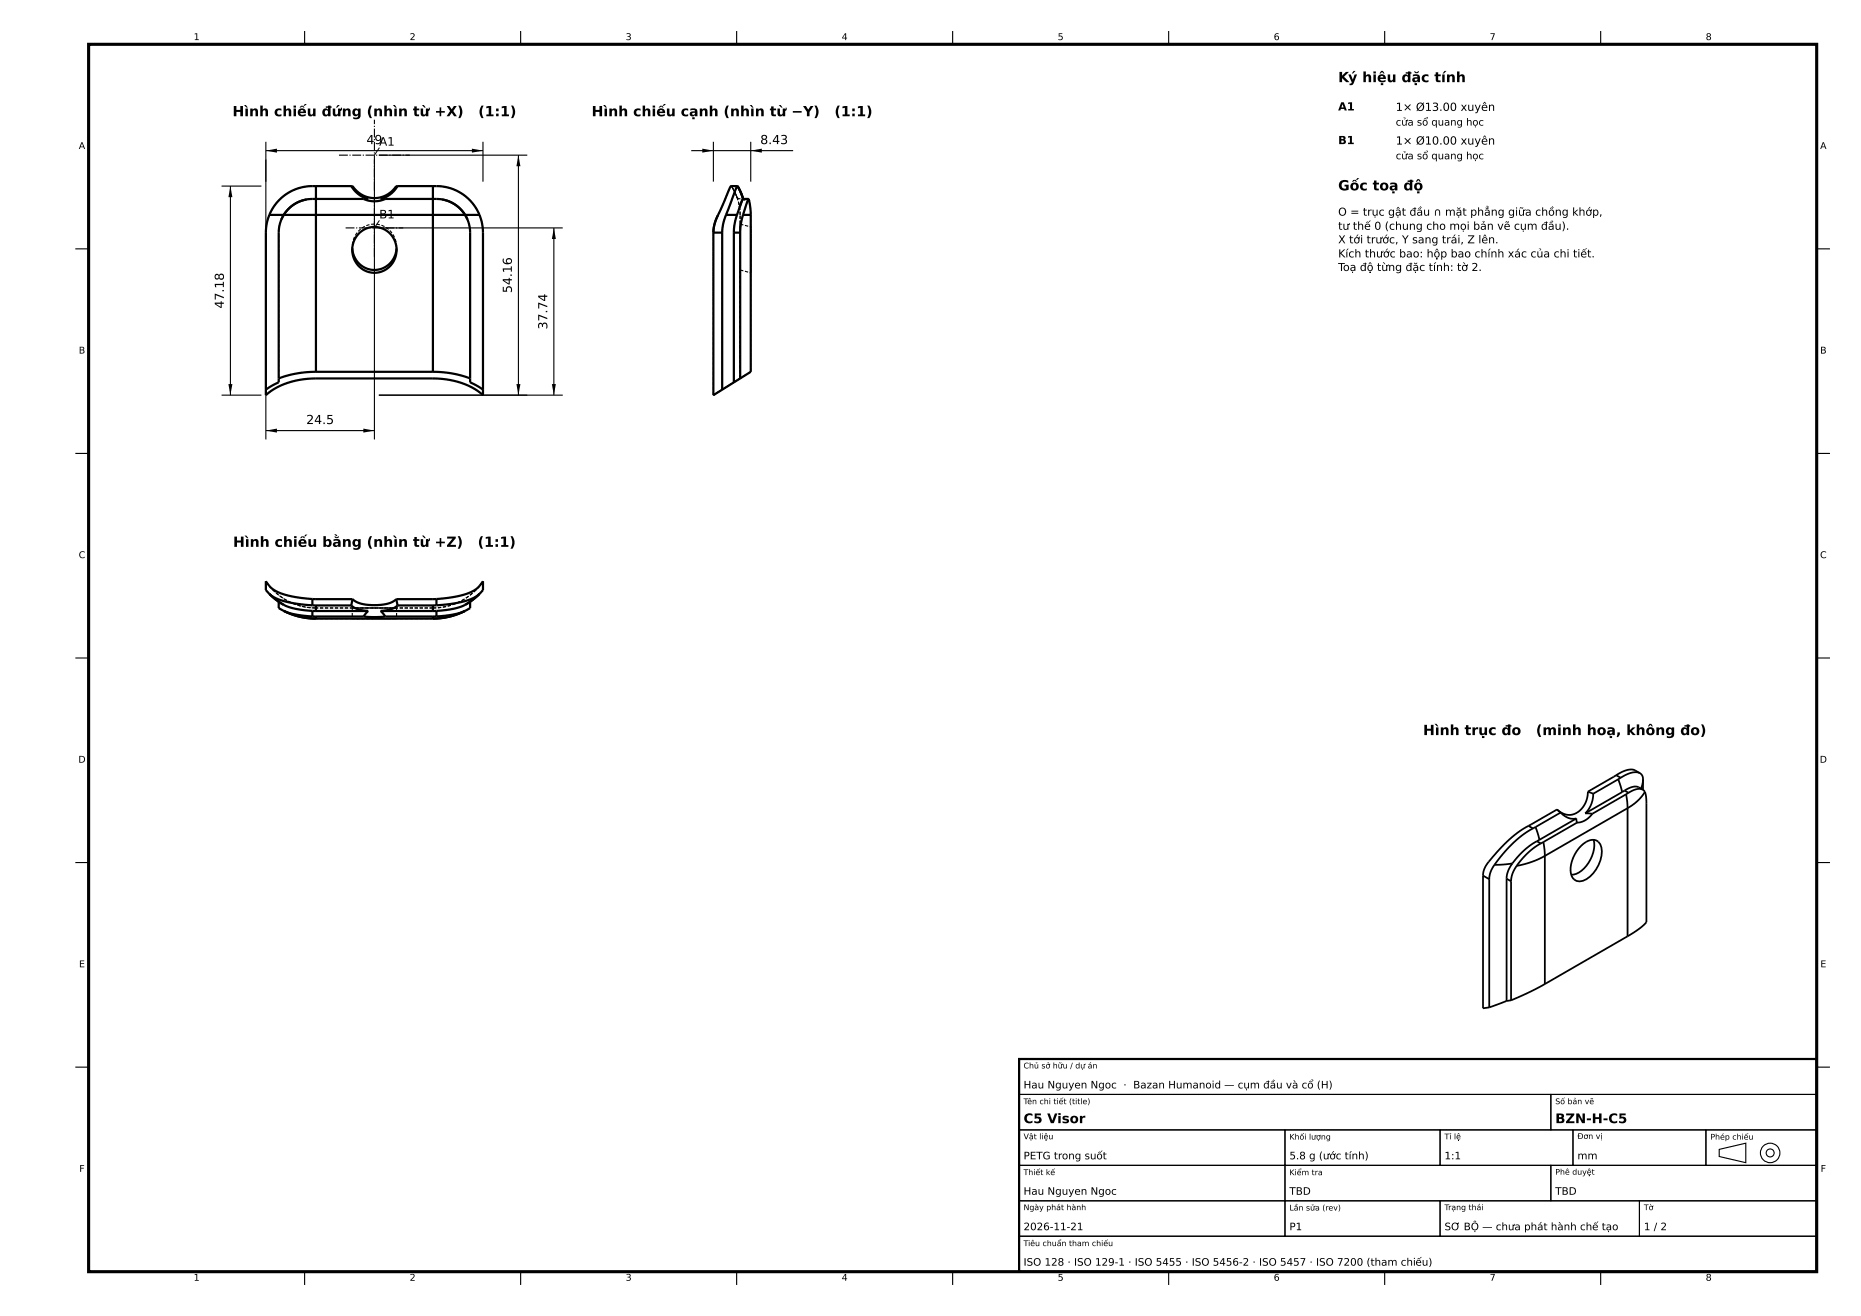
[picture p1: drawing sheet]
<svg xmlns="http://www.w3.org/2000/svg" width="420mm" height="297mm" viewBox="0 0 420 297" stroke-linecap="round" stroke-linejoin="round" font-family="sans-serif">
<path d="M60 34l2.5-.5v1zM106.5 33.5l2.5 .5-2.5 .5zM117 35l.5 2.5h-.9zM158.5 33.5l2.5 .5-2.5 .5zM169.4 34l2.5-.5v1zM52 42l.5 2.5h-.9zM125 51.4l.4 2.5h-.9zM51.6 86.7h.9l-.5 2.5zM60 97.2l2.5-.5v.9zM82 96.7l2.5 .5-2.5 .4zM116.6 86.7h.9l-.5 2.5zM124.5 86.7h.9l-.4 2.5z" fill="#000"/>
<path d="M20 10h390v277h-390z" fill="none" stroke="#000" stroke-width=".7" stroke-linecap="butt"/>
<g fill="none" stroke="#000" stroke-width=".5">
<path d="M60.8 48.5a10.5 10.5 0 0 0-.8 4v36.7a16.9 16.9 0 0 1 11.3-3.8h26.4a16.9 16.9 0 0 1 11.3 3.8v-36.7a10.5 10.5 0 0 0-.8-4M60.8 48.5h3.2M63 51.1h.1M64 48.5a7.6 7.6 0 0 0-1.1 4v33.8l-2.9 1.6M64 48.5l-.5 1M64 48.5h7.3M69.2 45a7.6 7.6 0 0 0-5.2 3.5M71.3 42v6.5M71.3 48.5v35.4M71.3 48.5h26.4M79.3 42h-8.8a10.5 10.5 0 0 0-9.7 6.5M79.3 42a6.2 6.2 0 0 0 3.8 2.9h-1"/>
<path d="M79.3 42h.2a6.1 6.1 0 0 0 10.1 0h.1M79.5 56.1a5 5 0 0 0 5 4.8 5 5 0 0 0 5-4.8M81 52.7a5.1 5.1 0 0 1 7.6 .7 5.1 5.1 0 0 1-1.5 7.4 5.1 5.1 0 0 1-6.6-1.3 5.1 5.1 0 0 1 .5-6.8zM82.1 44.9h-11.6a7.6 7.6 0 0 0-6.5 3.6M82.1 44.9a5.9 5.9 0 0 0 4.8 0M86.9 44.9h11.6a7.6 7.6 0 0 1 6.5 3.6M89.7 42h8.8a10.5 10.5 0 0 1 9.7 6.5M89.7 42a6.2 6.2 0 0 1-3.8 2.9h1M97.7 48.5h7.3M97.7 42v6.5M97.7 48.5v35.4M99.8 45a7.6 7.6 0 0 1 5.2 3.5"/>
<path d="M105 48.5a7.6 7.6 0 0 1 1.1 4v33.8l2.9 1.6M105 48.5l.5 1M105 48.5h3.2M106 51.1h.1M161 52.5v36.7l2-1.3M161 52.5h2M163 52.5v35.4M163.9 48.5a10.4 10.4 0 0 0-.9 4M163.9 48.5h2.4M165 42l-2.3 5.2a11.3 11.3 0 0 0-1.7 5.3M165 42h.1M165 42h1.4"/>
<path d="M165.6 52.5v33.8M165.6 52.5h1.4M166.3 48.5a12.1 12.1 0 0 0-.7 4M166.4 42h.1M166.4 42l-2.5 6.5M166.5 42l1.2 2.9zM167 52.5v32.9M167.6 45l-.7 1.8M167.7 48.5l-.5 1.9-.2 2.1M167.7 48.5h1.7M168.9 44.9l-1.2 3.6M168.9 44.9l-1.3 .1-1.3 3.5"/>
<path d="M168.9 44.9h.1M169 44.9l.3 1.4 .1 2.2M169 44.9v.2M169.1 45.4h.1M169.4 48.5v35.4l-2.4 1.5M71.3 83.9l-4.4 .4-4 1.1M71.3 83.9h26.4M97.7 83.9l4.4 .4 4 1.1M165.6 86.3l-2.6 1.6M167 85.4l-1.4 .9M60.8 134l-.8-.8v-2a6.7 6.7 0 0 0 5.1 3.2l5.4 .8M60.8 134a9.8 9.8 0 0 0 5.8 2.2l3.9 .4"/>
<path d="M60.8 134l1.5 1.4 1.7 1.1M62.9 135.8v1.4l1.1 .7M64 136.5h.1M64 137.9l.6 .2a18.3 18.3 0 0 0 5.9 1M64 136.5l1.2 .5a20.1 20.1 0 0 0 5.3 .9M64 137.9a16 16 0 0 0 7.3 1.7M70.5 136.6h.8M70.5 137.9h.8M70.5 139.1h.8M70.5 135.2h9.1M70.5 135.2v1.4M70.5 137.9v1.2"/>
<path d="M71.3 136.6v1.3M71.3 139.1v.5M71.3 139.6h26.4M71.3 137.9h11.8M71.3 139.1h10.8M71.3 136.6h8M79.3 136.6l.7 .6a7.2 7.2 0 0 0 3.1 .7M79.6 135.2l-.3 1.4M79.6 135.2l.2 .2a10.1 10.1 0 0 0 8.1 .7l1.5-.9M82.1 139.1l2.4 .2 2.4-.2M83.1 137.9l-1 1.2M85.9 137.9l1 1.2"/>
<path d="M85.9 137.9h11.8M86.9 139.1h10.8M89.4 135.2l.3 1.4M89.7 136.6l-.7 .6a7.2 7.2 0 0 1-3.1 .7M89.7 136.6h8M97.7 136.6v1.3M97.7 139.1v.5M98.5 135.2h-9.1M98.5 136.6h-.8M98.5 137.9h-.8M98.5 139.1h-.8M98.5 135.2v1.4"/>
<path d="M98.5 137.9v1.2M105 137.9l-.6 .2a18.3 18.3 0 0 1-5.9 1M105 136.5l-1.2 .5a20.1 20.1 0 0 1-5.3 .9M105 137.9a16 16 0 0 1-7.3 1.7M105 136.5h.1M106.1 135.8v1.4l-1.1 .7M108.2 134l.8-.8v-2a6.7 6.7 0 0 1-5.1 3.2l-5.4 .8M108.2 134a9.8 9.8 0 0 1-5.8 2.2l-3.9 .4M108.2 134l-1.5 1.4-1.7 1.1M230 239h180v48h-180z"/>
</g>
<g fill="none" stroke="#000" stroke-width=".25">
<path d="M68.8 7v3M117.5 7v3M166.3 7v3M215 7v3M263.8 7v3M312.5 7v3M361.2 7v3M60 32v67.2M60 34h49M84.5 36v63.2M85.5 35h33.5M109 32v9"/>
<path d="M117 35v54.2M156 34h23M161 32v9M169.4 32v9M17 56.2h3M50 42h9M52 42v47.2M85.5 51.4h41.5M125 51.4v37.8M410 56.2h3M50 89.2h9M60 97.2h24.5"/>
<path d="M85.5 89.2h41.5M17 102.3h3M410 102.3h3M17 148.5h3M410 148.5h3M17 194.7h3M410 194.7h3M230 239h180v8h-180zM17 240.8h3M230 247h120v8h-120zM230 255h60v8h-60zM290 255h35v8h-35z"/>
<path d="M325 255h30v8h-30zM350 247h60v8h-60zM355 255h30v8h-30zM385 255h25v8h-25zM388 259.4l6-1.4v4.4l-6-1.4zM410 240.8h3M230 263h60v8h-60zM230 271h60v8h-60zM230 279h180v8h-180zM290 263h60v8h-60zM290 271h35v8h-35zM325 271h45v8h-45z"/>
<path d="M350 263h60v8h-60zM370 271h40v8h-40zM68.8 287v3M117.5 287v3M166.3 287v3M215 287v3M263.8 287v3M312.5 287v3M361.2 287v3"/>
<circle cx="399.5" cy="260.2" r="2.2"/>
<circle cx="399.5" cy="260.2" r=".9"/>
</g>
<g fill="none" stroke="#000" stroke-width=".25" stroke-dasharray=".7 .4" stroke-linecap="butt">
<path d="M60 52.5a10.5 10.5 0 0 1 .8-4M60.8 48.5a10.5 10.5 0 0 1 9.7-6.5M62.9 52.5l.1-1.4M63 51.1l.5-1.6M69.2 45l1.3-.1M70.5 44.9h.8M70.5 42h.8M79.5 55.7v.4M79.5 55.7v.7M79.6 42h-8.3M83.1 44.9h-11.8M84.5 50.6a5.1 5.1 0 0 0-5 5.1"/>
<path d="M89.5 56.1v-.4M89.5 55.7a5.1 5.1 0 0 0-5-5.1M89.5 55.7v.7M97.7 42h-8.3M97.7 42h.8M97.7 44.9h.8M97.7 44.9h-11.8M99.8 45l-1.3-.1M106 51.1l-.5-1.6M106.1 52.5l-.1-1.4M108.2 48.5a10.5 10.5 0 0 0-9.7-6.5M109 52.5a10.5 10.5 0 0 0-.8-4"/>
<path d="M162.1 48.5l2.9-6.5M163 52.5a10.4 10.4 0 0 1 .9-4M163.9 48.5l2.5-6.5M165 42h1.4M165 42h1.5M165 42l1.4 2.7M165.6 52.5a12.1 12.1 0 0 1 .7-4M166.3 48.5l.6-1.7M166.4 44.7l-1.4-2.7M166.4 44.7l2.7 .7M166.5 42h-.1M166.5 42h-1.5"/>
<path d="M167 50.6v10.3M167 48.5a11.6 11.6 0 0 0-2-6.5M167 50.6l2.4 .6M167 52.5l.2-2.1 .5-1.9M167.6 45l.1-.1M167.7 48.5l1.2-3.6M167.7 44.9h1.2M167.7 44.9h1.3M167.7 44.9l-1.2-2.9M169 44.9h-.1M169 44.9l.1 .4M169 44.9h-1.3"/>
<path d="M169.1 45.3l-.1-.2M169.4 51.2v10.4M169.4 48.5l-.1-2.2-.3-1.4M167 60.9v-10.3M167 60.9l2.4 .7M169.4 61.6v-10.4M60 89.2v-36.7M62.9 86.3v-33.8M106.1 86.3v-33.8M109 89.2v-36.7M161 89.2l6-3.8M161 89.2l2-1.3"/>
<path d="M161 89.2v-36.7M163 87.9v-35.4M165.6 86.3l-2.6 1.6M165.6 86.3l1.4-.9M165.6 86.3v-33.8M167 85.4l-6 3.8M167 85.4v-36.9M167 85.4v-32.9M169.4 83.9l-2.4 1.5M169.4 83.9v-35.4M60 133.2l1.4 1.4 1.5 1.2M60 131.2v2"/>
<path d="M60 131.2a13.6 13.6 0 0 0 11.3 6M62.9 135.8l1.1 .7M62.9 137.2a16 16 0 0 0 8.4 2.4M62.9 135.8v1.4M71.3 137.2a13.6 13.6 0 0 1-10.5-5M79.5 137.2h10M79.5 139.6h10M79.5 137.2v2.4M84.5 137.2h-5M84.5 139.6h-5M89.5 137.2h-5M89.5 139.6h-5"/>
<path d="M89.5 137.2v2.4M97.7 137.2h-26.4M97.7 137.2a13.6 13.6 0 0 0 11.3-6M97.7 139.6a16 16 0 0 0 8.4-2.4M97.7 139.6h-26.4M106.1 135.8l1.5-1.2 1.4-1.4M106.1 135.8v1.4M106.1 135.8l-1.1 .7M108.2 132.2a13.6 13.6 0 0 1-10.5 5M109 131.2v2"/>
</g>
<path d="M76.5 35h16M78 51.4h13M84.5 43v-16M84.5 57.9v-13" fill="none" stroke="#000" stroke-width=".25" stroke-dasharray="2 .4 .3 .4" stroke-linecap="butt"/>
<path d="M85.6 33.3l-1.1 1.7M85.6 49.7l-1.1 1.7" fill="none" stroke="#000" stroke-width=".23"/>
<g fill="none" stroke="#000" stroke-width=".4">
<path d="M358.4 178.7a4.7 4.7 0 0 1-4.8 5.2 4.7 4.7 0 0 1-2.2-1.2M358.4 178.7l1.2 .4M359.6 179.1a6.3 6.3 0 0 1-1.8 4.5M364.8 175l-6.4 3.7M364.8 175l1 .5M365.2 175.9l.9 2.9M365.2 175.9l-5.6 3.2M365.8 175.5l-.6 .4M366.1 178.8l-8.3 4.8M366.7 178.4l-.6 .4M366.7 178.4l.8 .5M367 179.3l.3 3.1"/>
<path d="M367 179.3l-7.6 4.4M367.5 178.9l-.5 .4M370.1 174.5l-1.1-.6a4.6 4.6 0 0 0-4.2 1.1M370.1 174.5a1.42 1.42 0 0 1 .7 1.3M370.1 174.5a4.6 4.6 0 0 0-4.3 1M370.8 178.2l.4 .5M370.8 178.2a3.4 3.4 0 0 0-3.3 .7M370.8 178.2l-1-.5a3.4 3.4 0 0 0-3.1 .7M370.8 175.8v.1M370.8 175.8v2.4M370.8 175.9l-.1 1-.4 1.1M371.2 178.7l.4 2.1v27.3l-1.6 1.5-2.7 1.7"/>
<path d="M371.2 178.7l-1.6 2-2.3 1.7M334.7 197.6v30l1.4-.2M334.7 197.6l1.4 .8M336.1 198.4v29M337.3 195.2a5.5 5.5 0 0 0-1.2 3.2M340 198.3v27.6M340 198.3l1 .6M341 198.9v26.9M341.3 194.9a5.6 5.6 0 0 0-1.3 3.4M341.3 194.9l-4 .3M342.3 195.4a6.1 6.1 0 0 0-1.3 3.5M345 186.4a29.4 29.4 0 0 0-10 9.7l-.3 1.5"/>
<path d="M345 186.4l1 .6M346 187a27 27 0 0 0-8.7 8.2M346.5 186.7l.9 2.8M346.5 186.7l-.5 .3M346.9 189.8a17.3 17.3 0 0 0-5.6 5.1M346.9 189.8l.8 .6M347.4 189.5l-.5 .3M347.7 190.4a16.6 16.6 0 0 0-5.4 5M348.3 190l.3 3.2M348.3 190l-.6 .4M348.6 193.2a20.3 20.3 0 0 1-6.3 2.2M348.6 193.2v28.9"/>
<path d="M351.4 182.7l.8 .7M351.4 182.7l-6.4 3.7M352.2 183.4a3.8 3.8 0 0 0 3.6 1.3M352.2 183.4l-5.7 3.3M355.8 184.7l.1 1M355.8 184.7l-8.4 4.8M355.9 185.7l-7.6 4.3M356.9 190.9a3.3 3.3 0 0 1 3.2-1.3l.3 .2a2.89 2.89 0 0 1 1 3.3 7.6 7.6 0 0 1-4.2 5.7 2.11 2.11 0 0 1-2.8-2.4 8.1 8.1 0 0 1 2.5-5.5zM357.8 183.6l1.6 .1M359.4 183.7a4.5 4.5 0 0 1-3.5 2M359.7 189.5a7.2 7.2 0 0 1-4.6 7.9h-.5M367.3 182.4v28.9"/>
<path d="M367.3 182.4l-18.7 10.8M367.3 211.3l-18.7 10.8M340 225.9l-3.9 1.5M341 225.8l-1 .1M348.6 222.1l-3.5 1.8-4.1 1.9"/>
</g>
<g font-size="3.2">
<text x="302" y="18.5">Ký hiệu đặc tính</text>
<text x="52.5" y="26.2">Hình chiếu đứng (nhìn từ +X)</text>
<text x="107.9" y="26.2">(1:1)</text>
<text x="133.5" y="26.2">Hình chiếu cạnh (nhìn từ −Y)</text>
<text x="188.3" y="26.2">(1:1)</text>
<text x="302" y="43">Gốc toạ độ</text>
<text x="52.6" y="123.4">Hình chiếu bằng (nhìn từ +Z)</text>
<text x="107.8" y="123.4">(1:1)</text>
<text x="321.2" y="165.9">Hình trục đo</text>
<text x="346.6" y="165.9">(minh hoạ, không đo)</text>
</g>
<g font-size="3">
<text x="231" y="253.5">C5 Visor</text>
<text x="351" y="253.5">BZN-H-C5</text>
</g>
<g font-size="2.8">
<text x="82.7" y="32.5">49A1</text>
<text x="171.6" y="32.5">8.43</text>
<text x="50.5" y="69.6" transform="rotate(-90 50.5 69.6)">47.18</text>
<text x="115.5" y="66.1" transform="rotate(-90 115.5 66.1)">54.16</text>
<text x="123.5" y="74.4" transform="rotate(-90 123.5 74.4)">37.74</text>
<text x="69.1" y="95.7">24.5</text>
</g>
<text font-size="2.6" x="85.6" y="49.3">B1</text>
<g font-size="2.5">
<text x="302" y="24.9">A1</text>
<text x="315" y="25">1× Ø13.00 xuyên</text>
<text x="302" y="32.5">B1</text>
<text x="315" y="32.6">1× Ø10.00 xuyên</text>
<text x="302" y="48.7">O = trục gật đầu ∩ mặt phẳng giữa chồng khớp,</text>
<text x="302" y="51.9">tư thế 0 (chung cho mọi bản vẽ cụm đầu).</text>
<text x="302" y="54.9">X tới trước, Y sang trái, Z lên.</text>
<text x="302" y="58.1">Kích thước bao: hộp bao chính xác của chi tiết.</text>
<text x="302" y="61.2">Toạ độ từng đặc tính: tờ 2.</text>
</g>
<g font-size="2.3">
<text x="315" y="28.3">cửa sổ quang học</text>
<text x="315" y="35.9">cửa sổ quang học</text>
<text x="231" y="245.6">Hau Nguyen Ngoc · Bazan Humanoid — cụm đầu và cổ (H)</text>
<text x="231" y="261.6">PETG trong suốt</text>
<text x="291" y="261.6">5.8 g (ước tính)</text>
<text x="326" y="261.6">1:1</text>
<text x="356" y="261.6">mm</text>
<text x="231" y="269.6">Hau Nguyen Ngoc</text>
<text x="291" y="269.6">TBD</text>
<text x="351" y="269.6">TBD</text>
<text x="231" y="277.6">2026-11-21</text>
<text x="291" y="277.6">P1</text>
<text x="326" y="277.6">SƠ BỘ — chưa phát hành chế tạo</text>
<text x="371" y="277.6">1 / 2</text>
<text x="231" y="285.6">ISO 128 · ISO 129-1 · ISO 5455 · ISO 5456-2 · ISO 5457 · ISO 7200 (tham chiếu)</text>
</g>
<g font-size="2.1">
<text x="43.7" y="9">1</text>
<text x="92.5" y="9">2</text>
<text x="141.2" y="9">3</text>
<text x="190" y="9">4</text>
<text x="238.7" y="9">5</text>
<text x="287.5" y="9">6</text>
<text x="336.2" y="9">7</text>
<text x="385" y="9">8</text>
<text x="17.8" y="33.6">A</text>
<text x="410.8" y="33.6">A</text>
<text x="17.8" y="79.8">B</text>
<text x="410.8" y="79.8">B</text>
<text x="17.8" y="126">C</text>
<text x="410.8" y="126">C</text>
<text x="17.7" y="172.1">D</text>
<text x="410.7" y="172.1">D</text>
<text x="17.8" y="218.3">E</text>
<text x="410.8" y="218.3">E</text>
<text x="17.9" y="264.5">F</text>
<text x="410.9" y="264.5">F</text>
<text x="43.7" y="289">1</text>
<text x="92.5" y="289">2</text>
<text x="141.2" y="289">3</text>
<text x="190" y="289">4</text>
<text x="238.7" y="289">5</text>
<text x="287.5" y="289">6</text>
<text x="336.2" y="289">7</text>
<text x="385" y="289">8</text>
</g>
<g font-size="1.8">
<text x="231" y="241.1">Chủ sở hữu / dự án</text>
<text x="231" y="249.2">Tên chi tiết (title)</text>
<text x="351" y="249.2">Số bản vẽ</text>
<text x="231" y="257.1">Vật liệu</text>
<text x="291" y="257.2">Khối lượng</text>
<text x="326" y="257.1">Tỉ lệ</text>
<text x="356" y="257">Đơn vị</text>
<text x="386" y="257.2">Phép chiếu</text>
<text x="231" y="265.2">Thiết kế</text>
<text x="291" y="265.2">Kiểm tra</text>
<text x="351" y="265.1">Phê duyệt</text>
<text x="231" y="273.1">Ngày phát hành</text>
<text x="291" y="273.2">Lần sửa (rev)</text>
<text x="326" y="273.1">Trạng thái</text>
<text x="371" y="273.1">Tờ</text>
<text x="231" y="281.2">Tiêu chuẩn tham chiếu</text>
</g>
</svg>
